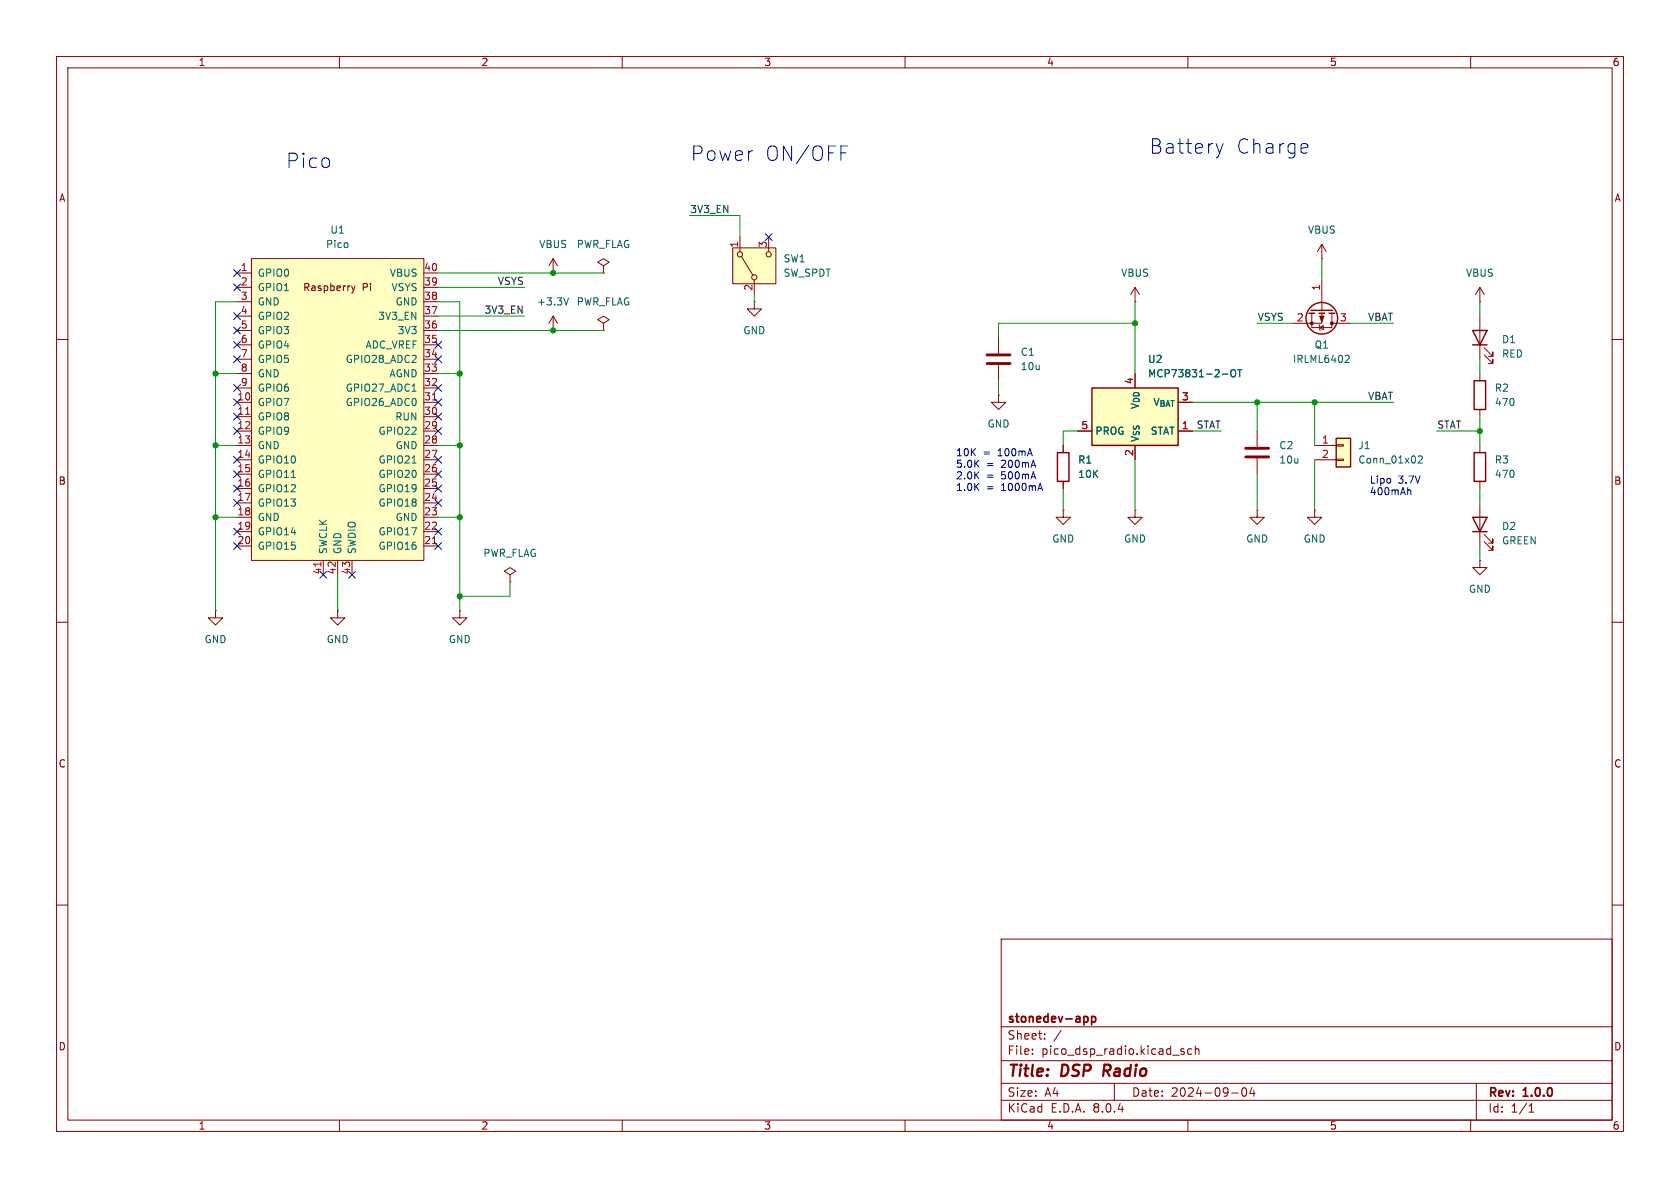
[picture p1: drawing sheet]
<svg xmlns="http://www.w3.org/2000/svg" width="297mm" height="210mm" viewBox="0 0 297 210" stroke-linecap="round" stroke-linejoin="round" font-family="sans-serif">
<g fill="none" stroke="#840000" stroke-width=".18">
<path d="M10 10h277v190h-277zM12 12h273v186h-273zM60 10v2M110 10v2M160 10v2M210 10v2M260 10v2M10 60h2M285 60h2M10 110h2M285 110h2M10 160h2"/>
<path d="M285 160h2M177 166h108v32h-108zM60 198v2M110 198v2M160 198v2M177 194.5h108M177 191.5h108M177 187.5h108M177 181.5h108M182.5 186.3v.1M182.5 185.5v.1M184.7 183.6v.1"/>
<path d="M184.7 182.8v.1M187.6 182.1l-1.3 2M197 191.5v3M209.3 185.5l-.3-.1-.3 .2 .1 .2 .5 .2v.3h-.6M210 198v2M210.7 185.5l-.5-.1-.2 .3v.4l.1 .2h.6M211.3 185.5l.2-.1 .4 .1 .1 .9M211.3 184.9v1.5M217.7 193.2h1.2M219.7 192.4l.2-.1a.81 .81 0 0 1 .6 .6 .81 .81 0 0 1-.3 .8l-.2 .1a.81 .81 0 0 1-.3-1.4zM221.3 192.2l-.3 1.1h.9M221.7 192.8v1"/>
<path d="M260 198v2M261 191.5v6.5M270.3 196.6h.9M270.3 195.5l.4-.4v1.5"/>
</g>
<path d="M195.3 188.2l-.3 2" fill="none" stroke="#840000" stroke-width=".4"/>
<path d="M192.2 179.8l.1 .2v.4l-.1 .2M193 179.7v1.5M193 179.8l.4-.1 .3 .3v.4l-.1 .2h-.6" fill="none" stroke="#840000" stroke-width=".3"/>
<path d="M193 68.6h15.3v10.1h-15.3z" fill="#ffffc2"/>
<g fill="none" stroke="#840000" stroke-width=".25">
<path d="M231.4 55.4h1M231.8 54.9h3.8M233.2 55.4h1M234.9 55.4h1.1M260.3 58.4h2.6l-1.3 2.6zM193 68.6h15.3v10.1h-15.3zM260.3 61h2.6M186.9 80h2.1v5.1h-2.1z"/>
<circle cx="233.7" cy="56.3" r="2.79"/>
</g>
<g fill="none" stroke="#840000" stroke-width=".18">
<path d="M97.8 58.4h.1M97.8 48.3h.1M97.8 55.9l-.8 1.3M97.8 45.7v2.6M97.8 55.9v2.5M97.8 55.9l.8 1.3M97.8 45.7l-.8 1.3M97.8 45.7l.8 1.3M106.7 47l1-.6-1-.7-1 .7 1 .6v1.3M106.7 48.3h.1M106.7 57.2l1-.7-1-.6-1 .6 1 .7v1.2M106.7 58.4h.1"/>
<path d="M176.5 59.7v2.8M200.7 53.3h.1M200.7 50.8v2.5M200.7 50.8l-.8 1.3M200.7 50.8l.7 1.3M231.9 55.4v2.5h3.6v-2.5M233.2 57.4l.1 .1v.8l.1 .1M233.3 57.9l.6-.4v.8zM233.7 45.7h.1M233.7 55.4v1.8h-5.1M233.7 43.2l-.8 1.3M233.7 43.2v2.5"/>
<path d="M233.7 49.5v5.4M233.7 43.2l.7 1.3M235.5 57.2h3.3M261.6 53.3h.1M261.6 50.8v2.5M261.6 55.9v7.6M261.6 50.8l-.7 1.3M261.6 50.8l.8 1.3M176.5 69.9v1.2h1.3l-1.3 1.3-1.2-1.3h1.2M176.5 69.9h.1M176.5 64.5v2.8M188 78.7v1.3"/>
<path d="M190.5 76.2h2.5M200.7 78.7v2.6M208.3 76.2h2.5M222.2 76.2v2.8M262.4 62.7l1.5 1.6v-.8v.8h-.8M262.4 61.5l1.5 1.5v-.8v.8h-.8M188 90.2v1.2h1.2l-1.2 1.3-1.3-1.3h1.3M188 90.2h.1M188 85.1v1.3M200.7 90.2v1.2h1.2l-1.2 1.3-1.3-1.3h1.3M200.7 90.2h.1M222.2 90.2v1.2h1.3l-1.3 1.3-1.2-1.3h1.2"/>
<path d="M222.2 90.2h.1M222.2 81v2.8M38.1 108v1.2h1.3l-1.3 1.3-1.3-1.3h1.3M38.1 108h.1"/>
</g>
<path d="M100.5 52.6l-.4 1.3M216.1 66.1h1M217.7 65.5l.2-.2a.43 .43 0 0 1 .5 .5v.4a.42 .42 0 0 1-.4 .4 .42 .42 0 0 1-.4-.4zM218.8 65.3h.7M219.2 65.3v1.3M238 62.8l.4 .1 .1 .3-.7 .9h.7" fill="none" stroke="#006464" stroke-width=".18"/>
<path d="M174.5 64.3h4.1M174.5 62.7h4.1M220.2 79.2h4.1M220.2 80.8h4.1" fill="none" stroke="#840000" stroke-width=".51"/>
<g fill="#840000" stroke="#840000" stroke-width=".18">
<path d="M233.3 55.9h.8l-.4 1z"/>
<circle cx="231.9" cy="57.1" r=".25"/>
<circle cx="235.5" cy="57.1" r=".25"/>
</g>
<path d="M44.4 45.7h30.5v53.4h-30.5z" fill="#ffffc2"/>
<g fill="none" stroke="#840000" stroke-width=".18">
<path d="M41.9 48.3h2.5M41.9 50.8h2.5M41.9 53.3h2.5M41.9 58.4h2.5M41.9 55.9h2.5M44.4 45.7h30.5v53.4h-30.5zM62.2 50.5l.3 .9M62.5 51.4l-.3 .4M62.8 50.5l-.3 .9M74.9 48.3h2.6M74.9 50.8h2.6M74.9 53.3h2.6"/>
<path d="M74.9 58.4h2.6M74.9 55.9h2.6M133.3 53.3v1.3h1.3l-1.3 1.3-1.2-1.3h1.2M133.3 53.3h.1M41.9 71.1h2.5M41.9 73.7h2.5M41.9 76.2h2.5M41.9 78.7h2.5M41.9 68.6h2.5M41.9 66h2.5M41.9 63.5h2.5M41.9 61h2.5"/>
<path d="M74.9 71.1h2.6M74.9 73.7h2.6M74.9 76.2h2.6M74.9 78.7h2.6M74.9 68.6h2.6M74.9 66h2.6M74.9 63.5h2.6M74.9 61h2.6M261.6 78.7v1.3M41.9 81.3h2.5M41.9 83.8h2.5M41.9 86.4h2.5"/>
<path d="M41.9 88.9h2.5M41.9 91.4h2.5M41.9 94h2.5M41.9 96.5h2.5M57.1 99.1v2.5M59.7 99.1v2.5M62.2 99.1v2.5M74.9 81.3h2.6M74.9 83.8h2.6M74.9 86.4h2.6M74.9 88.9h2.6M74.9 91.4h2.6"/>
<path d="M74.9 94h2.6M74.9 96.5h2.6M261.6 99.1v1.2h1.3l-1.3 1.3-1.3-1.3h1.3M261.6 99.1h.1M261.6 85.1v1.3M261.6 88.9v7.6M262.4 95.8l1.5 1.5v-.8v.8h-.8M262.4 94.5l1.5 1.5v-.7v.7h-.8M59.7 108v1.2h1.3l-1.3 1.3-1.3-1.3h1.3M59.7 108h.1M81.3 108v1.2h1.2l-1.2 1.3-1.3-1.3h1.3M81.3 108h.1"/>
</g>
<path d="M43.4 73.2h.7M76.4 70.7h.8M56.7 99.4v.7M76.4 96.1h.8" fill="none" stroke="#a90000" stroke-width=".18"/>
<path d="M72.8 69.2h.8M51.5 84.4h.7M72.8 81.9h.8" fill="none" stroke="#006464" stroke-width=".18"/>
<path d="M260.3 91.4h2.6l-1.3 2.6zM260.3 94h2.6M260.6 80h2v5.1h-2z" fill="none" stroke="#840000" stroke-width=".25"/>
<path d="M236.2 77.5h2.6v5.1h-2.6z" fill="#ffffc2"/>
<path d="M232.4 78.7h3.8M236.2 78.6h1.3v.3h-1.3zM261.6 66v1.3M261.6 72.4v1.3M232.4 90.2v1.2h1.3l-1.3 1.3-1.3-1.3h1.3M232.4 90.2h.1M232.4 81.3h3.8M236.2 81.2h1.3v.2h-1.3zM90.2 101.6l1-.6-1-.7-1 .7 1 .6v1.3M90.2 102.9h.1" fill="none" stroke="#840000" stroke-width=".18"/>
<path d="M236.2 77.5h2.6v5.1h-2.6zM260.6 67.3h2v5.1h-2z" fill="none" stroke="#840000" stroke-width=".25"/>
<path d="M250.7 80.7l.5-.1 .3 .4-.8 .9h.8" fill="none" stroke="#006464" stroke-width=".18"/>
<path d="M129.5 43.8h7.7v6.4h-7.7z" fill="#ffffc2"/>
<g fill="none" stroke="#840000" stroke-width=".18">
<path d="M129.5 43.8h7.7v6.4h-7.7zM130.8 41.9v2.6M131.1 45.3l2 3.3M133.3 49.5v2.6M135.9 41.9v2.6M188 78.7v1.3M190.5 76.2h2.5M200.7 78.7v2.6M208.3 76.2h2.5M188 85.1v1.3"/>
<circle cx="130.8" cy="45" r=".46"/>
<circle cx="133.3" cy="49" r=".46"/>
<circle cx="135.9" cy="45" r=".46"/>
</g>
<path d="M148.7 25.8h1.2M215 25.4l.6 1.7M215.6 27.1l-.2 .6M216.2 25.4l-.6 1.7M231.1 25.5l.1 .5-1.2 .2M183.9 85.4l.4 1.3M249.1 86.6l.3 .2v.7" fill="none" stroke="#0000c2" stroke-width=".18"/>
<g fill="none" stroke="#009600" stroke-width=".18">
<path d="M121.9 38.1h8.9v3.8M41.9 53.3h-3.8v54.7M77.5 53.3h3.8v54.7M77.5 48.3h29.2M77.5 58.4h29.2M77.5 55.9h15.2M77.5 50.8h15.2M133.3 52.1v1.2M200.7 53.3v12.7M200.7 57.2h-24.2v2.5M222.2 57.2h6.4M233.7 45.7v3.8"/>
<path d="M238.8 57.2h7.6M261.6 53.3v2.6M38.1 66h3.8M38.1 78.7h3.8M77.5 66h3.8M77.5 78.7h3.8M176.5 67.3v2.6M190.5 76.2h-2.5v2.5M210.8 76.2h5.1M210.8 71.1h35.6M222.2 71.1v5.1M232.4 71.1v7.6"/>
<path d="M254 76.2h7.6M261.6 63.5v2.5M261.6 73.7v5M38.1 91.4h3.8M77.5 91.4h3.8M188 86.4v3.8M200.7 81.3v8.9M222.2 83.8v6.4M232.4 81.3v8.9M261.6 86.4v2.5M261.6 96.5v2.6M59.7 101.6v6.4"/>
<path d="M90.2 102.9v2.5h-8.9"/>
</g>
<g fill="none" stroke="#000084" stroke-width=".18">
<path d="M41.3 57.8l1.2 1.2M41.3 47.7l1.2 1.2M41.3 50.2l1.2 1.2M41.3 55.3l1.2 1.2M42.5 57.8l-1.2 1.2M42.5 47.7l-1.2 1.2M42.5 50.2l-1.2 1.2M42.5 55.3l-1.2 1.2M135.3 41.3l1.2 1.2M136.5 41.3l-1.2 1.2M41.3 60.4l1.2 1.2M41.3 62.9l1.2 1.2"/>
<path d="M41.3 75.6l1.2 1.2M41.3 70.5l1.2 1.2M41.3 73.1l1.2 1.2M41.3 68l1.2 1.2M42.5 60.4l-1.2 1.2M42.5 62.9l-1.2 1.2M42.5 75.6l-1.2 1.2M42.5 70.5l-1.2 1.2M42.5 73.1l-1.2 1.2M42.5 68l-1.2 1.2M76.9 62.9l1.2 1.2M76.9 60.4l1.2 1.2"/>
<path d="M76.9 75.6l1.2 1.2M76.9 70.5l1.2 1.2M76.9 73.1l1.2 1.2M76.9 68l1.2 1.2M78.1 60.4l-1.2 1.2M78.1 62.9l-1.2 1.2M78.1 75.6l-1.2 1.2M78.1 70.5l-1.2 1.2M78.1 73.1l-1.2 1.2M78.1 68l-1.2 1.2M41.3 95.9l1.2 1.2M41.3 93.4l1.2 1.2"/>
<path d="M41.3 83.2l1.2 1.2M41.3 80.7l1.2 1.2M41.3 85.8l1.2 1.2M41.3 88.3l1.2 1.2M42.5 95.9l-1.2 1.2M42.5 93.4l-1.2 1.2M42.5 83.2l-1.2 1.2M42.5 80.7l-1.2 1.2M42.5 85.8l-1.2 1.2M42.5 88.3l-1.2 1.2M76.9 93.4l1.2 1.2M76.9 95.9l1.2 1.2"/>
<path d="M76.9 80.7l1.2 1.2M76.9 88.3l1.2 1.2M76.9 85.8l1.2 1.2M76.9 83.2l1.2 1.2M78.1 93.4l-1.2 1.2M78.1 85.8l-1.2 1.2M78.1 80.7l-1.2 1.2M78.1 95.9l-1.2 1.2M78.1 88.3l-1.2 1.2M78.1 83.2l-1.2 1.2M56.5 101l1.3 1.2M57.8 101l-1.3 1.2"/>
<path d="M61.6 101l1.2 1.2M62.8 101l-1.2 1.2"/>
</g>
<path d="M216.1 66.1h1M217.7 65.5l.2-.2a.43 .43 0 0 1 .5 .5v.4a.42 .42 0 0 1-.4 .4 .42 .42 0 0 1-.4-.4zM218.8 65.3h.7M219.2 65.3v1.3" fill="none" stroke="#006464" stroke-width=".18"/>
<g fill="#009600" stroke="#009600" stroke-width=".18">
<circle cx="38.1" cy="66" r=".46"/>
<circle cx="38.1" cy="91.4" r=".46"/>
<circle cx="38.1" cy="78.7" r=".46"/>
<circle cx="81.3" cy="105.4" r=".46"/>
<circle cx="81.3" cy="91.4" r=".46"/>
<circle cx="97.8" cy="48.3" r=".46"/>
<circle cx="97.8" cy="58.4" r=".46"/>
<circle cx="81.3" cy="78.7" r=".46"/>
<circle cx="81.3" cy="66" r=".46"/>
<circle cx="261.6" cy="76.2" r=".46"/>
<circle cx="222.2" cy="71.1" r=".46"/>
<circle cx="232.4" cy="71.1" r=".46"/>
<circle cx="200.7" cy="57.2" r=".46"/>
</g>
<g font-size="3.5" fill="#0000c2">
<text x="50.5" y="30">Pico</text>
<text x="122.1" y="28.7">Power</text>
<text x="135.2" y="28.7">ON/OFF</text>
<text x="203.2" y="27.4">Battery</text>
<text x="218.5" y="27.4">Charge</text>
</g>
<g font-size="2.8" fill="#840000">
<text x="178" y="190.9">Title:</text>
<text x="187.7" y="190.9">DSP</text>
<text x="195.9" y="190.9">Radio</text>
</g>
<g font-size="2.1" fill="#840000">
<text x="178" y="184">Sheet:</text>
<text x="178" y="181.2">stonedev-app</text>
<text x="178" y="186.7">File:</text>
<text x="184.1" y="186.7">pico_dsp_radio.kicad_sch</text>
<text x="178" y="196.9">KiCad</text>
<text x="178" y="194.1">Size:</text>
<text x="184.7" y="194.1">A4</text>
<text x="185.7" y="196.9">E.D.A.</text>
<text x="193.3" y="196.9">8.0.4</text>
<text x="200" y="194.1">Date:</text>
<text x="207" y="194.1">2024-09-04</text>
<text x="263" y="194.3">Rev:</text>
<text x="263" y="196.9">Id:</text>
<text x="267.1" y="196.9">1/1</text>
<text x="269.4" y="194.3">1.0.0</text>
</g>
<g font-size="1.8" fill="#840000">
<text x="35" y="11.9">1</text>
<text x="85" y="11.9">2</text>
<text x="135" y="11.9">3</text>
<text x="185" y="11.9">4</text>
<text x="235" y="11.9">5</text>
<text x="285" y="11.9">6</text>
<text x="10.3" y="35.9">A</text>
<text x="285.3" y="35.9">A</text>
<text x="53.5" y="51.7">Raspberry</text>
<text x="64" y="51.7">Pi</text>
<text x="10.3" y="85.9">B</text>
<text x="285.3" y="85.9">B</text>
<text x="10.3" y="135.9">C</text>
<text x="285.3" y="135.9">C</text>
<text x="10.3" y="185.9">D</text>
<text x="285.3" y="185.9">D</text>
<text x="35" y="199.9">1</text>
<text x="85" y="199.9">2</text>
<text x="135" y="199.9">3</text>
<text x="185" y="199.9">4</text>
<text x="235" y="199.9">5</text>
<text x="285" y="199.9">6</text>
</g>
<g font-size="1.8" fill="#006464">
<text x="58.3" y="41.5">U1</text>
<text x="231.1" y="41.5">VBUS</text>
<text x="57.5" y="44">Pico</text>
<text x="95.2" y="44">VBUS</text>
<text x="101.9" y="44">PWR_FLAG</text>
<text x="138.4" y="46.6">SW1</text>
<text x="45.5" y="49.1">GPIO0</text>
<text x="45.5" y="51.7">GPIO1</text>
<text x="68.8" y="49.1">VBUS</text>
<text x="69.1" y="51.7">VSYS</text>
<text x="138.4" y="49.1">SW_SPDT</text>
<text x="198.1" y="49.1">VBUS</text>
<text x="259.1" y="49.1">VBUS</text>
<text x="45.5" y="54.2">GND</text>
<text x="45.5" y="56.7">GPIO2</text>
<text x="45.5" y="59.3">GPIO3</text>
<text x="66.8" y="56.7">3V3_EN</text>
<text x="69.8" y="54.2">GND</text>
<text x="70.2" y="59.3">3V3</text>
<text x="94.8" y="54.2">+3.3V</text>
<text x="101.9" y="54.2">PWR_FLAG</text>
<text x="131.3" y="59.3">GND</text>
<text x="45.5" y="61.8">GPIO4</text>
<text x="45.5" y="64.4">GPIO5</text>
<text x="61" y="64.4">GPIO28_ADC2</text>
<text x="64.5" y="61.8">ADC_VREF</text>
<text x="180.3" y="63.1">C1</text>
<text x="180.3" y="65.6">10u</text>
<text x="202.9" y="64.4">U2</text>
<text x="228.5" y="64.4">IRLML6402</text>
<text x="232.3" y="61.8">Q1</text>
<text x="265.4" y="60.9">D1</text>
<text x="265.4" y="63.4">RED</text>
<text x="45.5" y="72">GPIO7</text>
<text x="45.5" y="66.9">GND</text>
<text x="45.5" y="69.4">GPIO6</text>
<text x="61" y="72">GPIO26_ADC0</text>
<text x="61" y="69.4">GPIO27_ADC1</text>
<text x="68.8" y="66.9">AGND</text>
<text x="202.9" y="66.9">MCP73831-2-OT</text>
<text x="203.8" y="72">V_{BAT}</text>
<text x="264.2" y="69.4">R2</text>
<text x="264.2" y="72">470</text>
<text x="45.5" y="74.5">GPIO8</text>
<text x="45.5" y="77.1">GPIO9</text>
<text x="66.8" y="77.1">GPIO22</text>
<text x="69.8" y="74.5">RUN</text>
<text x="174.5" y="75.8">GND</text>
<text x="193.5" y="77.1">PROG</text>
<text x="203.3" y="77.1">STAT</text>
<text x="45.5" y="79.6">GND</text>
<text x="45.5" y="82.1">GPIO10</text>
<text x="66.8" y="82.1">GPIO21</text>
<text x="69.8" y="79.6">GND</text>
<text x="190.5" y="82.1">R1</text>
<text x="201.5" y="78.2" transform="rotate(-90 201.5 78.2)">V_{SS}V_{DD}</text>
<text x="226.1" y="79.6">C2</text>
<text x="226.1" y="82.1">10u</text>
<text x="240" y="79.6">J1</text>
<text x="240" y="82.1">Conn_01x02</text>
<text x="264.2" y="82.1">R3</text>
<text x="45.5" y="84.7">GPIO11</text>
<text x="45.5" y="87.2">GPIO12</text>
<text x="45.5" y="89.8">GPIO13</text>
<text x="66.8" y="89.8">GPIO18</text>
<text x="66.8" y="87.2">GPIO19</text>
<text x="66.8" y="84.7">GPIO20</text>
<text x="190.5" y="84.7">10K</text>
<text x="264.2" y="84.7">470</text>
<text x="45.5" y="92.3">GND</text>
<text x="45.5" y="94.8">GPIO14</text>
<text x="66.8" y="94.8">GPIO17</text>
<text x="69.8" y="92.3">GND</text>
<text x="265.4" y="93.9">D2</text>
<text x="45.5" y="97.4">GPIO15</text>
<text x="58" y="98" transform="rotate(-90 58 98)">SWCLK</text>
<text x="60.6" y="98" transform="rotate(-90 60.6 98)">GND</text>
<text x="63.1" y="98" transform="rotate(-90 63.1 98)">SWDIO</text>
<text x="66.8" y="97.4">GPIO16</text>
<text x="85.4" y="98.7">PWR_FLAG</text>
<text x="185.9" y="96.1">GND</text>
<text x="198.6" y="96.1">GND</text>
<text x="220.2" y="96.1">GND</text>
<text x="230.4" y="96.1">GND</text>
<text x="265.4" y="96.4">GREEN</text>
<text x="259.6" y="105">GND</text>
<text x="36.1" y="113.9">GND</text>
<text x="57.7" y="113.9">GND</text>
<text x="79.2" y="113.9">GND</text>
</g>
<g font-size="1.8" fill="#0f0f0f">
<text x="121.9" y="37.8">3V3_EN</text>
<text x="87.9" y="50.5">VSYS</text>
<text x="85.6" y="55.5">3V3_EN</text>
<text x="222.2" y="56.8">VSYS</text>
<text x="241.8" y="56.8">VBAT</text>
<text x="241.8" y="70.8">VBAT</text>
<text x="211.5" y="75.9">STAT</text>
<text x="254" y="75.9">STAT</text>
</g>
<g font-size="1.8" fill="#a90000">
<text x="130.6" y="43.9" transform="rotate(-90 130.6 43.9)">1</text>
<text x="135.6" y="43.9" transform="rotate(-90 135.6 43.9)">3</text>
<text x="42.5" y="48">1</text>
<text x="42.5" y="50.5">2</text>
<text x="42.5" y="53.1">3</text>
<text x="74.9" y="53.1">38</text>
<text x="74.9" y="50.5">39</text>
<text x="74.9" y="48">40</text>
<text x="133.1" y="51.5" transform="rotate(-90 133.1 51.5)">2</text>
<text x="233.4" y="51.5" transform="rotate(-90 233.4 51.5)">1</text>
<text x="42.5" y="55.6">4</text>
<text x="42.5" y="58.2">5</text>
<text x="74.9" y="58.2">36</text>
<text x="74.9" y="55.6">37</text>
<text x="229.2" y="56.9">2</text>
<text x="236.8" y="56.9">3</text>
<text x="42.5" y="60.7">6</text>
<text x="42.5" y="63.2">7</text>
<text x="42.5" y="65.8">8</text>
<text x="74.9" y="65.8">33</text>
<text x="74.9" y="63.2">34</text>
<text x="74.9" y="60.7">35</text>
<text x="41.9" y="70.9">10</text>
<text x="42.5" y="68.3">9</text>
<text x="74.9" y="70.9">31</text>
<text x="74.9" y="68.3">32</text>
<text x="200.4" y="68" transform="rotate(-90 200.4 68)">4</text>
<text x="208.8" y="70.9">3</text>
<text x="41.9" y="73.4">11</text>
<text x="41.9" y="75.9">12</text>
<text x="74.9" y="75.9">29</text>
<text x="74.9" y="73.4">30</text>
<text x="191.1" y="75.9">5</text>
<text x="208.8" y="75.9">1</text>
<text x="41.9" y="78.5">13</text>
<text x="41.9" y="81">14</text>
<text x="41.9" y="83.6">15</text>
<text x="74.9" y="83.6">26</text>
<text x="74.9" y="81">27</text>
<text x="74.9" y="78.5">28</text>
<text x="200.4" y="80.7" transform="rotate(-90 200.4 80.7)">2</text>
<text x="233.6" y="78.5">1</text>
<text x="233.6" y="81">2</text>
<text x="41.9" y="86.1">16</text>
<text x="41.9" y="88.6">17</text>
<text x="74.9" y="88.6">24</text>
<text x="74.9" y="86.1">25</text>
<text x="41.9" y="91.2">18</text>
<text x="41.9" y="93.7">19</text>
<text x="74.9" y="93.7">22</text>
<text x="74.9" y="91.2">23</text>
<text x="41.9" y="96.3">20</text>
<text x="56.9" y="101.6" transform="rotate(-90 56.9 101.6)">41</text>
<text x="59.4" y="101.6" transform="rotate(-90 59.4 101.6)">42</text>
<text x="62" y="101.6" transform="rotate(-90 62 101.6)">43</text>
<text x="74.9" y="96.3">21</text>
</g>
<g font-size="1.8" fill="#0000c2">
<text x="168.9" y="80.9">10K</text>
<text x="168.9" y="82.9">5.0K</text>
<text x="173.8" y="80.9">=</text>
<text x="174.4" y="82.9">=</text>
<text x="176.5" y="80.9">100mA</text>
<text x="177.1" y="82.9">200mA</text>
<text x="168.9" y="84.9">2.0K</text>
<text x="168.9" y="87">1.0K</text>
<text x="174.4" y="84.9">=</text>
<text x="174.4" y="87">=</text>
<text x="177.1" y="84.9">500mA</text>
<text x="177.1" y="87">1000mA</text>
<text x="242.1" y="85.7">Lipo</text>
<text x="242.1" y="87.7">400mAh</text>
<text x="247.2" y="85.7">3.7V</text>
</g>
</svg>
